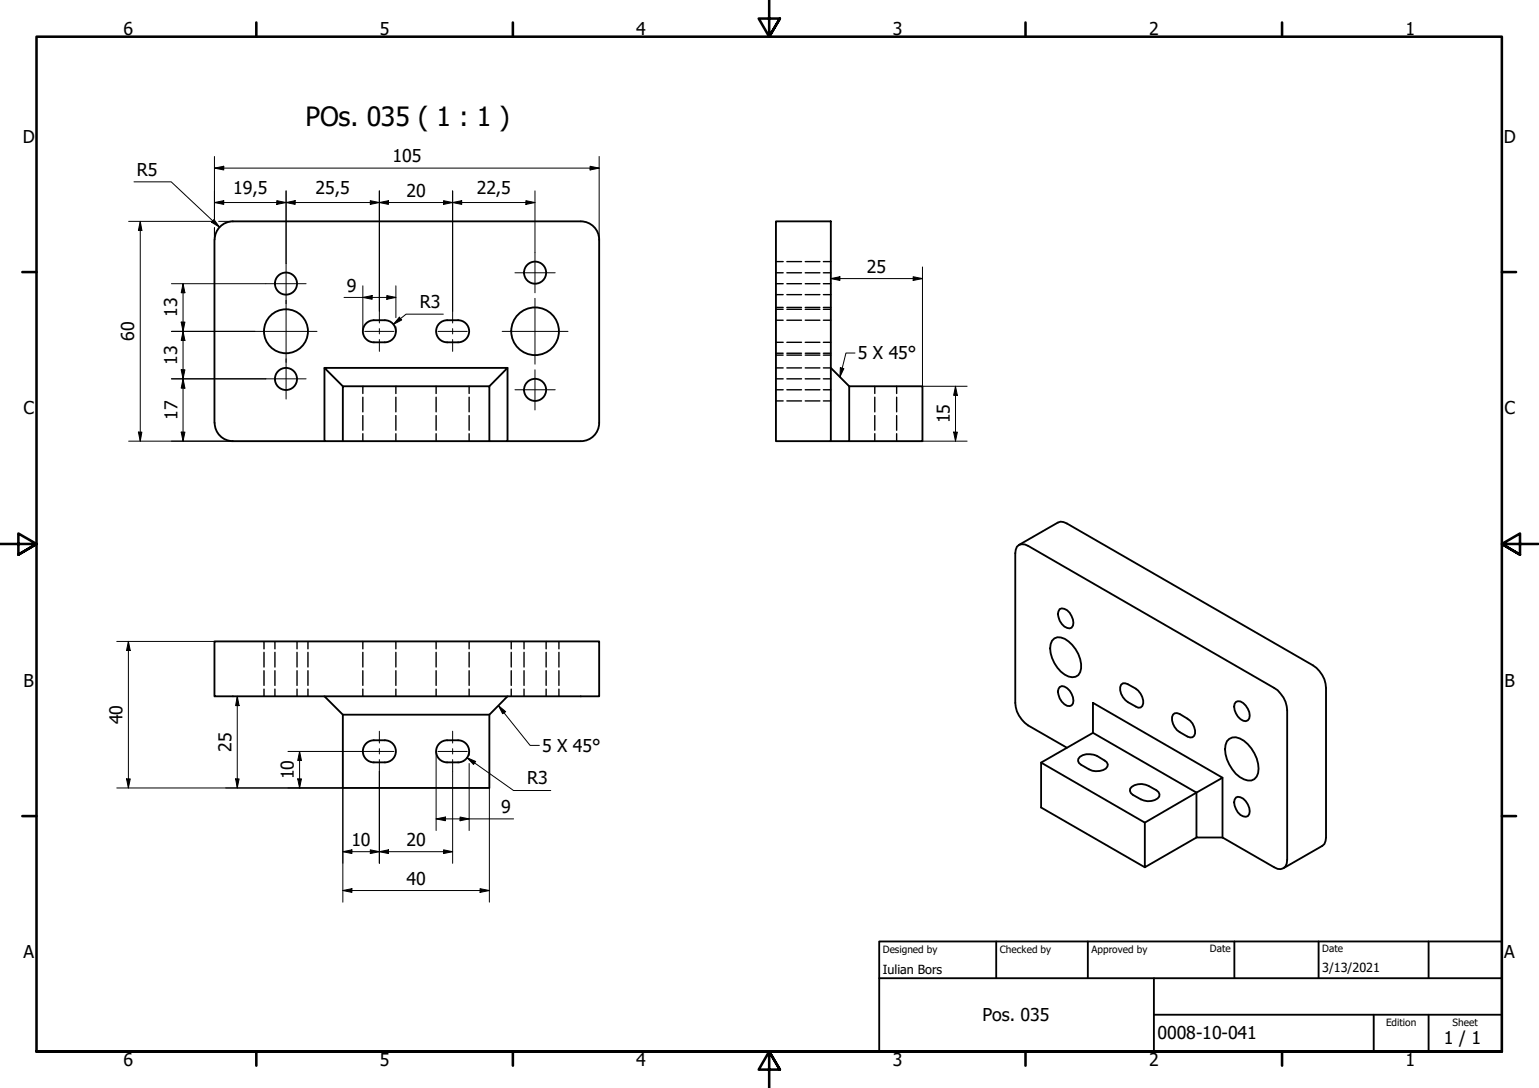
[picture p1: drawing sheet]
<svg xmlns="http://www.w3.org/2000/svg" width="420mm" height="297mm" viewBox="0 0 420 297" stroke-linecap="round" stroke-linejoin="round" font-family="sans-serif">
<!-- layer: Hidden (ISO) -->
<g fill="none" stroke="#000" stroke-width=".38">
<path d="M211.8 74.5h2M211.8 77.5h2M211.8 71.4h2M214.8 74.5h4M214.8 77.5h4M214.8 71.4h4M219.8 74.5h4M219.8 77.5h4M219.8 71.4h4M224.8 74.5h2M224.8 77.5h2M224.8 71.4h2"/>
<path d="M211.8 93.5h2M211.8 87.4h2M211.8 80.4h2M211.8 96.4h2M211.8 84.4h2M211.8 97h2M211.8 83.9h2M214.8 93.5h4M214.8 87.4h4M214.8 80.4h4M214.8 96.4h4M214.8 84.4h4"/>
<path d="M214.8 97h4M214.8 83.9h4M219.8 93.5h4M219.8 87.4h4M219.8 80.4h4M219.8 96.4h4M219.8 84.4h4M219.8 97h4M219.8 83.9h4M224.8 93.5h2M224.8 87.4h2M224.8 80.4h2"/>
<path d="M224.8 96.4h2M224.8 84.4h2M224.8 97h2M224.8 83.9h2M99.1 105.5v1.9M99.1 108.4v4M99.1 113.5v4M99.1 118.4v2M108.1 105.5v1.9M108.1 108.4v4M108.1 113.5v4M108.1 118.4v2"/>
<path d="M119.1 105.5v1.9M119.1 108.4v4M119.1 113.5v4M119.1 118.4v2M128.1 105.5v1.9M128.1 108.4v4M128.1 113.5v4M128.1 118.4v2M211.8 106.4h2M211.8 100.4h2M211.8 109.5h2M211.8 103.4h2"/>
<path d="M214.8 106.4h4M214.8 100.4h4M214.8 109.5h4M214.8 103.4h4M219.8 106.4h4M219.8 100.4h4M219.8 109.5h4M219.8 103.4h4M224.8 106.4h2M224.8 100.4h2M224.8 109.5h2M224.8 103.4h2"/>
<path d="M238.8 105.5v1.9M238.8 108.4v4M238.8 113.5v4M238.8 118.4v2M244.8 105.5v1.9M244.8 108.4v4M244.8 113.5v4M244.8 118.4v2M72.1 175.1v2.1M72.1 178.1v4M75.1 175.1v2.1M75.1 178.1v4"/>
<path d="M81.1 175.1v2.1M81.1 178.1v4M84.1 175.1v2.1M84.1 178.1v4M99.1 175.1v2.1M99.1 178.1v4M108.1 175.1v2.1M108.1 178.1v4M119.1 175.1v2.1M119.1 178.1v4M128.1 175.1v2.1M128.1 178.1v4"/>
<path d="M139.6 175.1v2.1M139.6 178.1v4M143.1 175.1v2.1M143.1 178.1v4M149.1 175.1v2.1M149.1 178.1v4M152.6 175.1v2.1M152.6 178.1v4M72.1 183.1v4M72.1 188.1v2M75.1 183.1v4M75.1 188.1v2"/>
<path d="M81.1 183.1v4M81.1 188.1v2M84.1 183.1v4M84.1 188.1v2M99.1 183.1v4M99.1 188.1v2M108.1 183.1v4M108.1 188.1v2M119.1 183.1v4M119.1 188.1v2M128.1 183.1v4M128.1 188.1v2"/>
<path d="M139.6 183.1v4M139.6 188.1v2M143.1 183.1v4M143.1 188.1v2M149.1 183.1v4M149.1 188.1v2M152.6 183.1v4M152.6 188.1v2"/>
</g>
<!-- layer: Visible (ISO) -->
<g fill="none" stroke="#000" stroke-width=".51">
<path d="M58.5 65.5v49.9M63.6 60.4h95M63.6 60.4a5 5 0 0 0-5 5M158.6 60.4a5 5 0 0 1 5 5v50M211.8 60.4h15v60h-15zM102 93.5h3.1M102 87.4h3.1M102.1 87.4a3 3 0 0 0-3 3 3 3 0 0 0 3 3.1M105.1 87.4a3 3 0 0 1 3 3 3 3 0 0 1-3 3.1M122 93.5h3.1M122 87.4h3.1M122.1 87.4a3 3 0 0 0-3 3 3 3 0 0 0 3 3.1"/>
<path d="M125.1 87.4a3 3 0 0 1 3 3 3 3 0 0 1-3 3.1M58.6 115.5a5 5 0 0 0 5 4.9M88.6 100.4v20h5M93.6 105.5l-5-5.1h50l-5 5.1M138.6 100.4v20h-5M163.6 115.5a5 5 0 0 1-5 4.9M226.8 100.4l5 5.1v14.9h-5M231.8 105.5h20v14.9h-20M63.6 120.4h25M93.6 120.4v-14.9h40v14.9M93.6 120.4h40M138.6 120.4h20"/>
<path d="M278.2 148.8l10.6-6.1 .8-.3 .8 .1 68.1 39.2a7.7 7.7 0 0 1 3.5 6.1l-.1 41.8-.3 .8-.6 .5-10.6 6.1M58.5 175.1h105.1v15h-105.1zM287.2 174.9a2.48 2.48 0 0 1 3.5-.5 8.5 8.5 0 0 1 4.2 9.1 2.33 2.33 0 0 1-3.2 1.2 8.7 8.7 0 0 1-4.9-8.8zM289.3 166.3a2.53 2.53 0 0 1 3.2 1.9 2.68 2.68 0 0 1 0 3.2 2.24 2.24 0 0 1-2.6-1 4.1 4.1 0 0 1-.9-3.5zM88.6 190.1l5 5h40l5-5M93.6 195.1v20h40v-20M289.3 187.6a2.11 2.11 0 0 1 2.7 1 4 4 0 0 1 .9 3.5l-.4 .5a2.05 2.05 0 0 1-2.6-1 4.1 4.1 0 0 1-.9-3.5zM298.4 191.9l35.4 20.4-7.2 4.1-28.2-16.3zM306.1 186.9l.5-.4a5.7 5.7 0 0 1 5.5 5.6l-.3 .7-.4 .4a5.8 5.8 0 0 1-5.6-5.6zM320.2 195.1l.5-.4h.6a7.7 7.7 0 0 1 4.7 3.8 2.09 2.09 0 0 1-.4 2.8 5.8 5.8 0 0 1-4.9-2.8 3.4 3.4 0 0 1-.5-3.4zM337.4 191.6a2.05 2.05 0 0 1 2.7 1 3.8 3.8 0 0 1 1 3.5l-.4 .5a2.11 2.11 0 0 1-2.8-1 4 4 0 0 1-.8-3.5zM102 202.1h3.1"/>
<path d="M102 208.1h3.1M102.1 202.1a3 3 0 0 0-3 3 3 3 0 0 0 3 3M105.1 202.1a3 3 0 0 1 3 3 3 3 0 0 1-3 3M122 202.1h3.1M122 208.1h3.1M122.1 202.1a3 3 0 0 0-3 3 3 3 0 0 0 3 3M125.1 202.1a3 3 0 0 1 3 3 3 3 0 0 1-3 3M284.2 208.2l28.3 16.4 14.1-8.2v12.2h7.2M291.3 204.1l-10.6-6.1a7.9 7.9 0 0 1-3.5-6.1v-40.8a2.13 2.13 0 0 1 1-2.3 2.13 2.13 0 0 1 2.5 .2l67.2 38.8a7.5 7.5 0 0 1 3.5 6.1v40.8a2.16 2.16 0 0 1-1 2.3 2.16 2.16 0 0 1-2.5-.2l-14.1-8.2M294.8 206.6a5.8 5.8 0 0 1 7.7 2.1 2.11 2.11 0 0 1-2.3 1.8 6.4 6.4 0 0 1-5.6-2.2l-.3-.5 .1-.6zM298.4 200.1l-14.2 8.1v12.3l28.3 16.3M309 214.8a4.4 4.4 0 0 1 4.6-.2l2.1 1.2 .6 .5 .2 .5a2.08 2.08 0 0 1-2.2 1.9 6.8 6.8 0 0 1-5.6-2.2l-.2-.6v-.6z"/>
<path d="M333.8 212.3v16.3M335 202.4a2.67 2.67 0 0 1 3.5-.8 9.6 9.6 0 0 1 5 9.5 2.52 2.52 0 0 1-3.9 1.7 9.6 9.6 0 0 1-5-9.4zM337.4 217.7a2.24 2.24 0 0 1 2.7 1 3.4 3.4 0 0 1 .6 4.1 2.53 2.53 0 0 1-3.3-1.9 2.68 2.68 0 0 1 0-3.2zM312.5 224.6v12.2l14.1-8.2"/>
<circle cx="78.1" cy="77.4" r="3"/>
<circle cx="146.1" cy="74.4" r="3"/>
<circle cx="78.1" cy="90.4" r="6"/>
<circle cx="146.1" cy="90.4" r="6.5"/>
<circle cx="78.1" cy="103.5" r="3"/>
<circle cx="146.1" cy="106.4" r="3"/>
</g>
<!-- layer: Border (ISO) -->
<g fill="none" stroke="#000" stroke-width=".7">
<path d="M70 6.1v3.9M140 6.1v3.9M210 0v10l-2.9-4.9h5.8l-2.9 4.9 2.9-4.9M280 6.1v3.9M350 6.1v3.9M6.1 74.3h3.9M410 74.3h3.9M0 148.5h10l-5-2.8v5.7l5-2.9-5 2.9M420 148.5h-10l5-2.8v5.7l-5-2.9 5 2.9M6.1 222.8h3.9M410 222.8h3.9M10 287.1v-277.1h400v277.1h-400h400"/>
<path d="M70 287.1v3.8M140 287.1v3.8M212.9 292l-2.9-4.9 2.9 4.9h-5.8l2.9-4.9v9.9M280 287.1v3.8M350 287.1v3.8"/>
</g>
<!-- layer: Title (ISO) -->
<path d="M240 257h170v30.1h-170zM272 257v10.1M297 257v10.1M337 257v10.1M360 257v10.1M390 257v10.1M240 267.1h170M315 277h95M315 267.1v20M375 277v10.1M390 277v10.1" fill="none" stroke="#000" stroke-width=".51"/>
<!-- layer: Center Mark (ISO) -->
<path d="M72.6 77.5h11M78.1 71.9v11M140.6 74.5h11M146 68.9v11M69.6 90.5h17M78.1 82v16.9M78.1 98v11M137.1 90.5h18M146 81.5v17.9M72.6 103.4h11M140.6 106.4h11M146 101v10.9" fill="none" stroke="#000" stroke-width=".27"/>
<!-- layer: Centerline (ISO) -->
<g fill="none" stroke="#000" stroke-width=".27">
<path d="M99.6 90.5h8M103.6 84.9v3.3M103.6 89.7v1.5M103.6 92.7v3.2M119.6 90.5h8M123.6 84.9v3.3M123.6 89.7v1.5M123.6 92.7v3.2M103.6 199.6v3.3M123.6 199.6v3.3M99.6 205.2h8M103.6 204.4v1.5"/>
<path d="M103.6 207.4v3.2M119.6 205.2h8M123.6 204.4v1.5M123.6 207.4v3.2"/>
</g>
<!-- layer: Dimension (ISO) -->
<g fill="none" stroke="#000" stroke-width=".27">
<path d="M36.6 49.6h10.1l13.2 12.4M58.4 59.9l1.5 2.1-2.1-1.3zM58.5 55.3l2.6-.5v1zM58.5 45.9l2.6-.5v1zM58.5 55.3h87.5M58.5 42.7v17.2M58.5 45.9h105.1M75.6 54.8l2.5 .5-2.5 .5zM78.1 55.3l2.5-.5v1zM78.1 52.1v19.8M101.1 54.8l2.5 .5-2.5 .5zM103.6 55.3l2.4-.5v1z"/>
<path d="M103.6 52.1v32.8M121.1 54.8l2.5 .5-2.5 .5zM123.6 55.3l2.4-.5v1zM123.6 52.1v32.8M143.6 54.8l2.4 .5-2.4 .5zM146 52.1v16.8M161.1 45.4l2.5 .5-2.5 .5zM163.6 42.7v22.8M35.1 60.4h23M38.3 60.4l.4 2.5h-.9zM38.3 60.4v60M46.8 77.5h25.8"/>
<path d="M50 77.5l.5 2.4h-1zM50 77.5v42.9M58.5 62.2v3.3M59.7 60.4h3.9M99.1 78v12.5M108.1 78v8.7M226.8 76.1l2.5-.5v1zM226.8 76.1h25M249.3 75.6l2.5 .5-2.5 .5zM251.8 72.9v32.6h12.2M46.8 90.5h22.8M49.5 87.9h1l-.5 2.6z"/>
<path d="M50 90.5l.5 2.4h-1zM93.9 81.2h14.2M99.1 81.2l2.5-.5v1zM105.6 80.7l2.5 .5-2.5 .5zM108.1 89.2v1.3M109 86.6l.7 .8-2.3 1.2zM121 85.8h-10.1l-3.5 2.8M37.8 118h.9l-.4 2.4zM46.8 103.4h25.8M49.5 118h1l-.5 2.4zM49.5 101h1l-.5 2.4zM50 103.4l.5 2.6h-1z"/>
<path d="M260.3 118h1.1l-.5 2.4zM260.9 105.5l.5 2.4h-1.1zM260.9 105.5v14.9M35.1 120.4h28.5M251.8 120.4h12.2M31.9 175.1h31.7M35.1 175.1l.5 2.5h-1.1zM35.1 175.1v40M64.8 190.1l.5 2.5h-1zM64.8 190.1v25M31.9 215.1h61.7v31.2M34.5 212.6h1.1l-.5 2.5z"/>
<path d="M64.3 212.6h1l-.5 2.5zM78.6 205.2h21M81.3 212.6h1l-.5 2.5zM81.8 205.2l.5 2.4h-1zM81.8 205.2v9.9M103.6 210.6v25.1M119.1 205.2v21.5M123.6 210.6v25.1M127.5 206.9l2.4 1-.6 .8zM127.5 206.9l12.7 8.9h10.2M128.1 205.2v1M128.1 208.5v18.2"/>
<path d="M133.6 215.1v31.2M93.6 232.5l2.5-.5v1zM93.6 232.5h30M101.1 232l2.5 .5-2.5 .5zM103.6 232.5l2.4-.5v1zM119.1 223.6l2.5-.5v1zM119.1 223.6h21.1M121.1 232l2.5 .5-2.5 .5zM125.6 223.1l2.5 .5-2.5 .5zM93.6 243.1l2.5-.5v1zM93.6 243.1h40M131.1 242.6l2.5 .5-2.5 .5z"/>
</g>
<g fill="#000">
<path d="M58.5 55.3l2.6-.5v1z" fill-rule="evenodd"/>
<path d="M58.5 45.9l2.6-.5v1z" fill-rule="evenodd"/>
<path d="M75.6 54.8l2.5 .5-2.5 .5z" fill-rule="evenodd"/>
<path d="M78.1 55.3l2.5-.5v1z" fill-rule="evenodd"/>
<path d="M101.1 54.8l2.5 .5-2.5 .5z" fill-rule="evenodd"/>
<path d="M103.6 55.3l2.4-.5v1z" fill-rule="evenodd"/>
<path d="M121.1 54.8l2.5 .5-2.5 .5z" fill-rule="evenodd"/>
<path d="M123.6 55.3l2.4-.5v1z" fill-rule="evenodd"/>
<path d="M143.6 54.8l2.4 .5-2.4 .5z" fill-rule="evenodd"/>
<path d="M161.1 45.4l2.5 .5-2.5 .5z" fill-rule="evenodd"/>
<path d="M38.3 60.4l.4 2.5h-.9z" fill-rule="evenodd"/>
<path d="M50 77.5l.5 2.4h-1z" fill-rule="evenodd"/>
<path d="M58.4 59.9l1.5 2.1-2.1-1.3z" fill-rule="evenodd"/>
<path d="M226.8 76.1l2.5-.5v1z" fill-rule="evenodd"/>
<path d="M249.3 75.6l2.5 .5-2.5 .5z" fill-rule="evenodd"/>
<path d="M49.5 87.9h1l-.5 2.6z" fill-rule="evenodd"/>
<path d="M50 90.5l.5 2.4h-1z" fill-rule="evenodd"/>
<path d="M99.1 81.2l2.5-.5v1z" fill-rule="evenodd"/>
<path d="M105.6 80.7l2.5 .5-2.5 .5z" fill-rule="evenodd"/>
<path d="M109 86.6l.7 .8-2.3 1.2z" fill-rule="evenodd"/>
<path d="M37.8 118h.9l-.4 2.4z" fill-rule="evenodd"/>
<path d="M49.5 118h1l-.5 2.4z" fill-rule="evenodd"/>
<path d="M49.5 101h1l-.5 2.4z" fill-rule="evenodd"/>
<path d="M50 103.4l.5 2.6h-1z" fill-rule="evenodd"/>
<path d="M260.3 118h1.1l-.5 2.4z" fill-rule="evenodd"/>
<path d="M260.9 105.5l.5 2.4h-1.1z" fill-rule="evenodd"/>
<path d="M35.1 175.1l.5 2.5h-1.1z" fill-rule="evenodd"/>
<path d="M64.8 190.1l.5 2.5h-1z" fill-rule="evenodd"/>
<path d="M34.5 212.6h1.1l-.5 2.5z" fill-rule="evenodd"/>
<path d="M64.3 212.6h1l-.5 2.5z" fill-rule="evenodd"/>
<path d="M81.3 212.6h1l-.5 2.5z" fill-rule="evenodd"/>
<path d="M81.8 205.2l.5 2.4h-1z" fill-rule="evenodd"/>
<path d="M127.5 206.9l2.4 1-.6 .8z" fill-rule="evenodd"/>
<path d="M93.6 232.5l2.5-.5v1z" fill-rule="evenodd"/>
<path d="M101.1 232l2.5 .5-2.5 .5z" fill-rule="evenodd"/>
<path d="M103.6 232.5l2.4-.5v1z" fill-rule="evenodd"/>
<path d="M121.1 232l2.5 .5-2.5 .5z" fill-rule="evenodd"/>
<path d="M119.1 223.6l2.5-.5v1z" fill-rule="evenodd"/>
<path d="M125.6 223.1l2.5 .5-2.5 .5z" fill-rule="evenodd"/>
<path d="M93.6 243.1l2.5-.5v1z" fill-rule="evenodd"/>
<path d="M131.1 242.6l2.5 .5-2.5 .5z" fill-rule="evenodd"/>
</g>
<!-- layer: Symbol (ISO) -->
<path d="M233.4 96.4h-2.5l-1.6 6.5M229.4 100.4l1 .2-1.1 2.3zM136.1 192.6l1.9 1.7-.8 .6zM136.1 192.6l8.6 10.9h2.6" fill="none" stroke="#000" stroke-width=".27"/>
<g fill="#000">
<path d="M229.4 100.4l1 .2-1.1 2.3z" fill-rule="evenodd"/>
<path d="M136.1 192.6l1.9 1.7-.8 .6z" fill-rule="evenodd"/>
</g>
<text font-size="7.2" x="83.4" y="34.3">POs. 035 ( 1 : 1 )</text>
<g font-size="4.8">
<text x="33.7" y="9.6">6</text>
<text x="103.7" y="9.6">5</text>
<text x="173.7" y="9.6">4</text>
<text x="243.7" y="9.6">3</text>
<text x="313.7" y="9.6">2</text>
<text x="383.7" y="9.6">1</text>
<text x="6.2" y="38.9">D</text>
<text x="410.5" y="38.9">D</text>
<text x="107.1" y="44.3">105</text>
<text x="37.3" y="48.1">R5</text>
<text x="63.6" y="52.9">19,5</text>
<text x="86.2" y="52.9">25,5</text>
<text x="110.9" y="53.7">20</text>
<text x="130.2" y="52.9">22,5</text>
<text x="236.7" y="74.5">25</text>
<text x="94.7" y="79.6">9</text>
<text x="48.4" y="86.6" transform="rotate(-90 48.4 86.6)">13</text>
<text x="114.6" y="84.1">R3</text>
<text x="36.6" y="93.1" transform="rotate(-90 36.6 93.1)">60</text>
<text x="48.4" y="99.6" transform="rotate(-90 48.4 99.6)">13</text>
<text x="234.2" y="98.1">5 X 45°</text>
<text x="6.4" y="113.1">C</text>
<text x="410.7" y="113.1">C</text>
<text x="48.5" y="114.5" transform="rotate(-90 48.5 114.5)">17</text>
<text x="259.3" y="115.6" transform="rotate(-90 259.3 115.6)">15</text>
<text x="6.4" y="187.4">B</text>
<text x="410.7" y="187.4">B</text>
<text x="33.5" y="197.7" transform="rotate(-90 33.5 197.7)">40</text>
<text x="63.2" y="205.3" transform="rotate(-90 63.2 205.3)">25</text>
<text x="148" y="205.3">5 X 45°</text>
<text x="80.2" y="212.8" transform="rotate(-90 80.2 212.8)">10</text>
<text x="144" y="214.2">R3</text>
<text x="136.8" y="222">9</text>
<text x="95.9" y="230.9">10</text>
<text x="110.9" y="230.9">20</text>
<text x="110.9" y="241.5">40</text>
<text x="6.4" y="261.7">A</text>
<text x="410.7" y="261.7">A</text>
<text x="268.2" y="278.8">Pos. 035</text>
<text x="316" y="283.8">0008-10-041</text>
<text x="394.2" y="285">1 / 1</text>
<text x="33.7" y="290.9">6</text>
<text x="103.7" y="290.9">5</text>
<text x="173.7" y="290.9">4</text>
<text x="243.7" y="290.9">3</text>
<text x="313.7" y="290.9">2</text>
<text x="383.7" y="290.9">1</text>
</g>
<g font-size="3.4">
<text x="241" y="266">Iulian Bors</text>
<text x="361" y="265.5">3/13/2021</text>
</g>
<g font-size="2.7">
<text x="241" y="260.1">Designed by</text>
<text x="273" y="260.1">Checked by</text>
<text x="298" y="260.1">Approved by</text>
<text x="330.3" y="260">Date</text>
<text x="361" y="260">Date</text>
<text x="378.4" y="280.1">Edition</text>
<text x="396.6" y="280.1">Sheet</text>
</g>
</svg>
